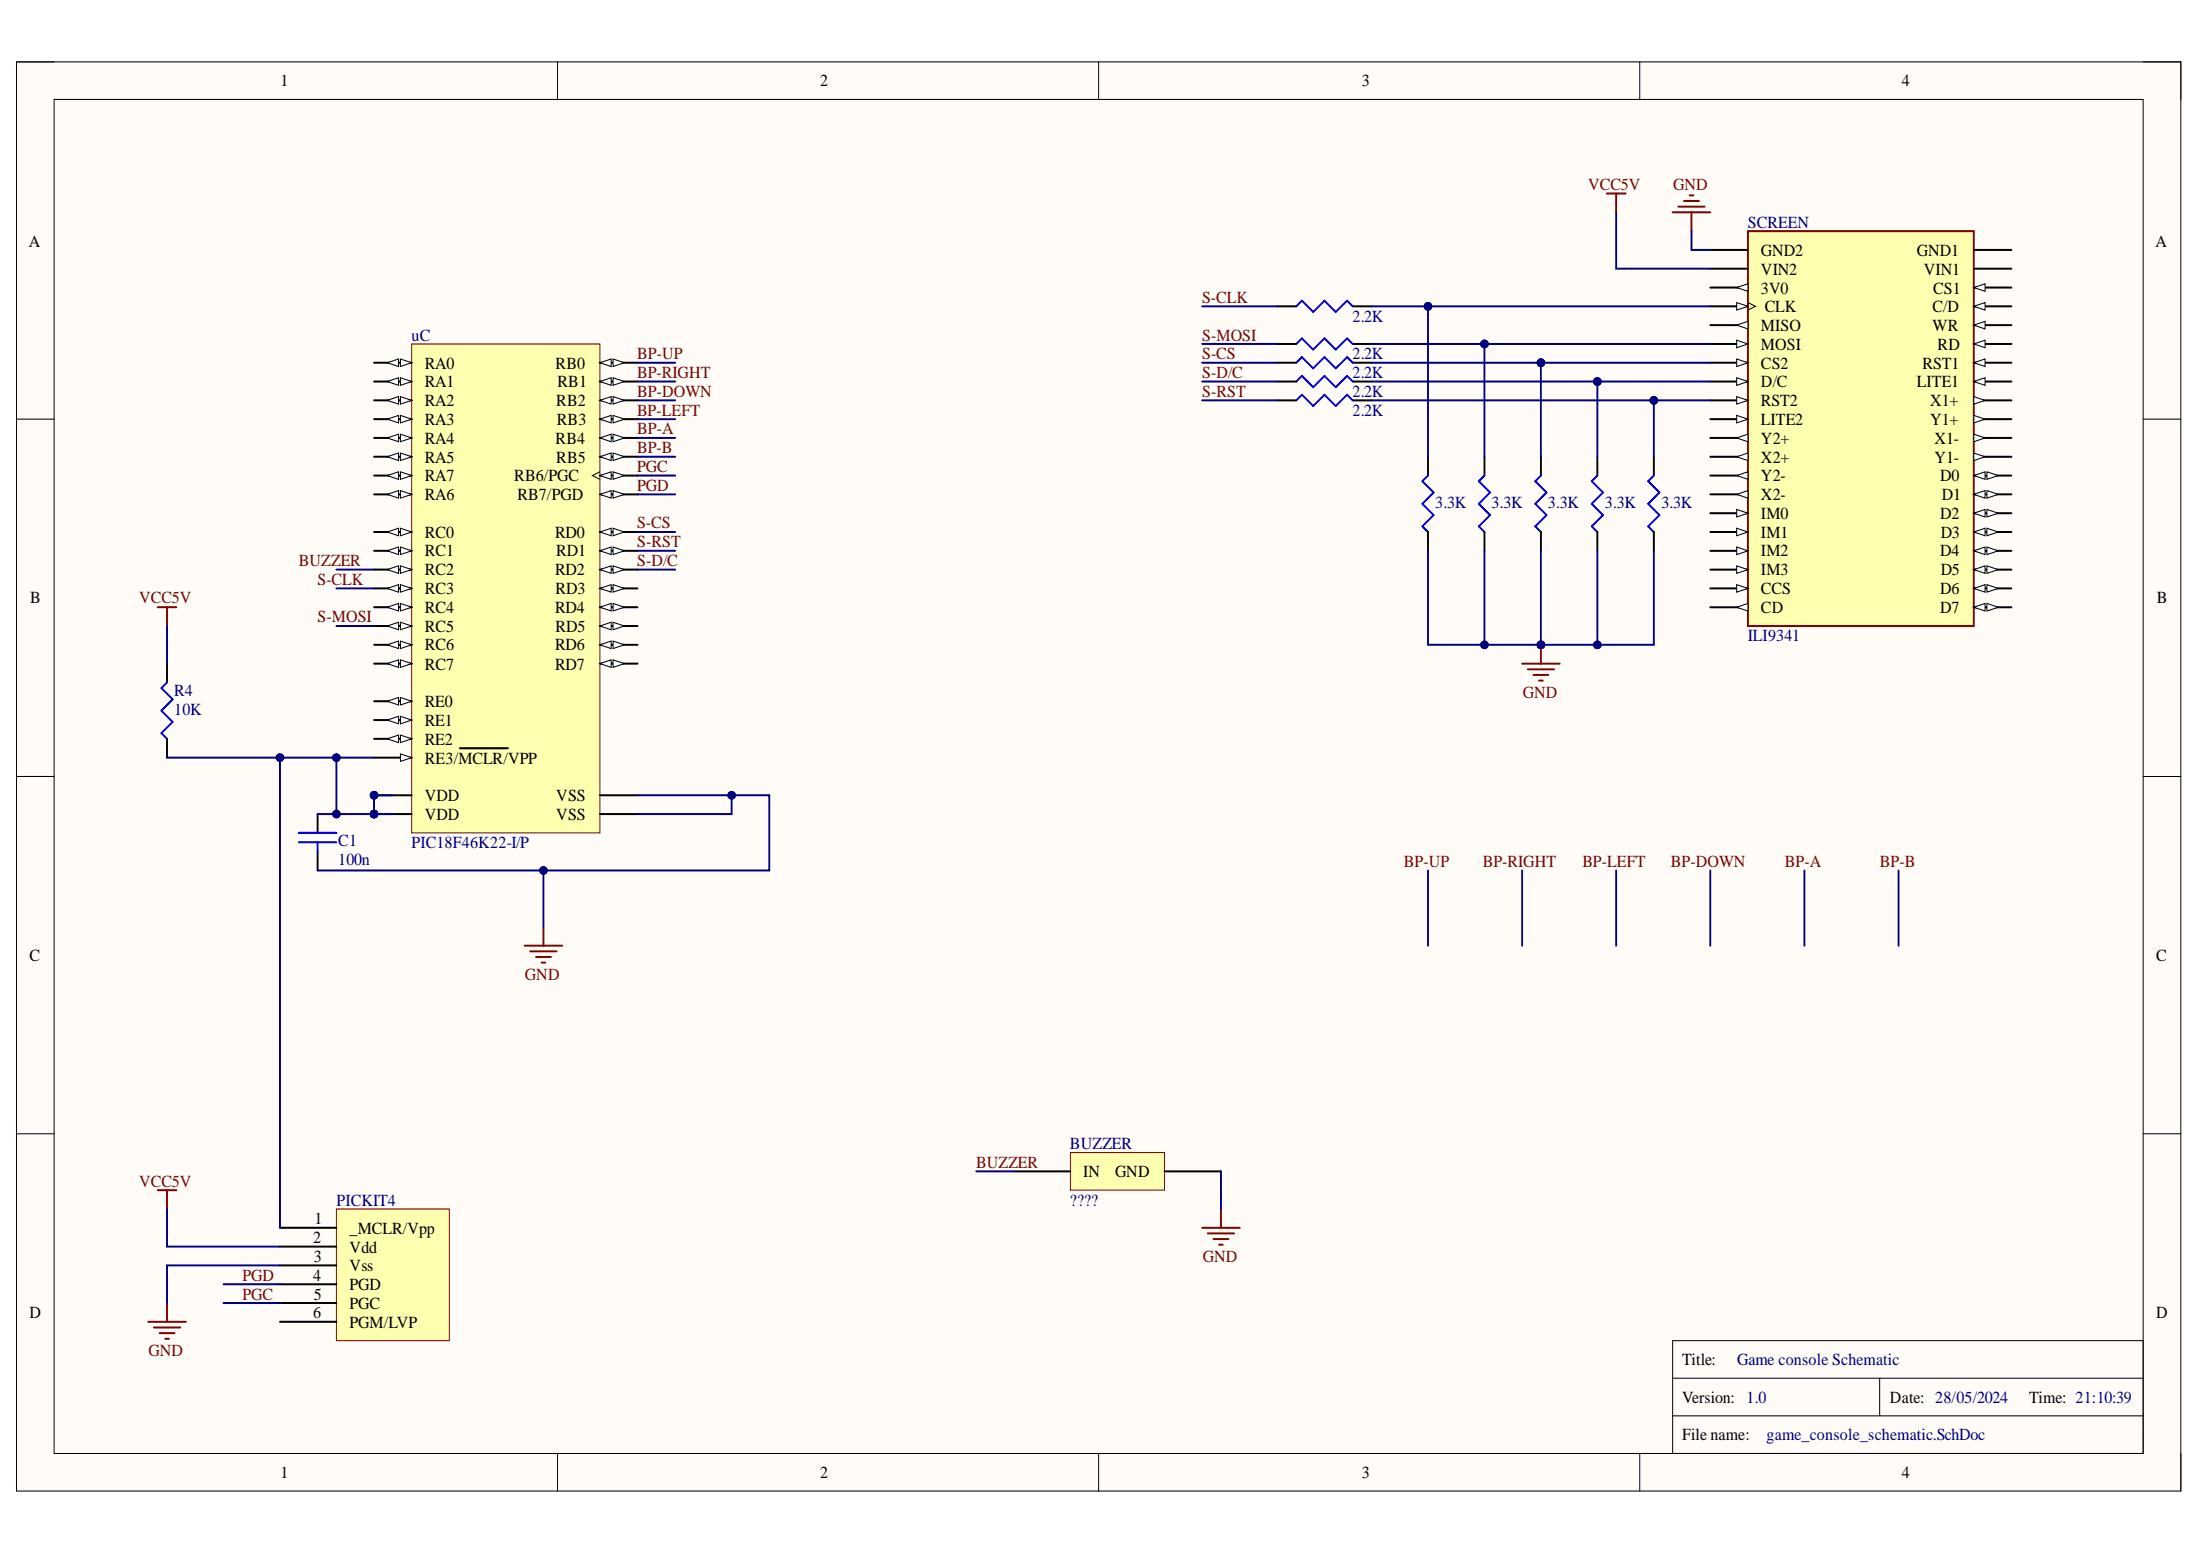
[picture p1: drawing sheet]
<svg xmlns="http://www.w3.org/2000/svg" width="297mm" height="210mm" viewBox="0 0 297 210" stroke-linecap="round" stroke-linejoin="round" font-family="sans-serif">
<path d="M2.2 8.4h292.2v192.9h-292.2z" fill-rule="evenodd" fill="#fffcf8"/>
<path d="M2.2 8.4h292.2v192.9h-292.2z" fill="none" stroke="#000" stroke-width=".14"/>
<path d="M7.3 13.4h282.1v182.8h-282.1z" fill-rule="evenodd" fill="#fffcf8"/>
<g fill="none" stroke="#000" stroke-width=".14">
<path d="M2.2 8.3h5.1M7.3 13.4h282.1v182.8h-282.1zM75.3 8.3v5.1M148.3 8.3v5.1M221.4 8.4v5M289.4 8.4h5v5M2.2 56.6h5.1M289.4 56.6h5M2.2 104.8h5.1M289.4 104.8h5M2.2 153h5.1M289.4 153h5"/>
<path d="M75.3 196.2v5.1M148.3 196.2v5.1M221.4 196.2v5.1M225.8 181h63.6v15.2h-63.6zM225.8 186h63.6M225.8 191.1h63.6M253.8 186v5.1M294.4 196.2v5.1"/>
</g>
<path d="M55.6 46.4h25.4v66h-25.4z" fill-rule="evenodd" fill="#ffffb0"/>
<path d="M55.6 46.4h25.4v66h-25.4z" fill="none" stroke="#800000" stroke-width=".14"/>
<path d="M50.5 102.3h5.1" fill="none" stroke="#000" stroke-width=".26"/>
<path d="M54.1 101.8l1.5 .5-1.5 .5z" fill="#f8fcff"/>
<path d="M54.1 101.8l1.5 .5-1.5 .5z" fill="none" stroke="#000" stroke-width=".14"/>
<path d="M50.5 49h5.1M62.1 101h6.5" fill="none" stroke="#000" stroke-width=".26"/>
<path d="M54.1 48.5l1.5 .5-1.5 .5z" fill="#f8fcff"/>
<path d="M54.1 48.5l1.5 .5-1.5 .5z" fill="none" stroke="#000" stroke-width=".14"/>
<path d="M52.3 49l1.5-.5v1z" fill="#f8fcff"/>
<path d="M52.3 49l1.5-.5v1z" fill="none" stroke="#000" stroke-width=".14"/>
<path d="M50.5 51.5h5.1" fill="none" stroke="#000" stroke-width=".26"/>
<path d="M54.1 51l1.5 .5-1.5 .5z" fill="#f8fcff"/>
<path d="M54.1 51l1.5 .5-1.5 .5z" fill="none" stroke="#000" stroke-width=".14"/>
<path d="M52.3 51.5l1.5-.5v1z" fill="#f8fcff"/>
<path d="M52.3 51.5l1.5-.5v1z" fill="none" stroke="#000" stroke-width=".14"/>
<path d="M50.5 54h5.1" fill="none" stroke="#000" stroke-width=".26"/>
<path d="M54.1 53.5l1.5 .5-1.5 .5z" fill="#f8fcff"/>
<path d="M54.1 53.5l1.5 .5-1.5 .5z" fill="none" stroke="#000" stroke-width=".14"/>
<path d="M52.3 54l1.5-.5v1z" fill="#f8fcff"/>
<path d="M52.3 54l1.5-.5v1z" fill="none" stroke="#000" stroke-width=".14"/>
<path d="M50.5 56.6h5.1M50.5 59.1h5.1M50.5 61.7h5.1" fill="none" stroke="#000" stroke-width=".26"/>
<path d="M54.1 61.1l1.5 .6-1.5 .5z" fill="#f8fcff"/>
<path d="M54.1 61.1l1.5 .6-1.5 .5z" fill="none" stroke="#000" stroke-width=".14"/>
<path d="M52.3 61.7l1.5-.6v1.1z" fill="#f8fcff"/>
<path d="M52.3 61.7l1.5-.6v1.1z" fill="none" stroke="#000" stroke-width=".14"/>
<path d="M50.5 94.7h5.1M50.5 97.2h5.1M50.5 99.7h5.1" fill="none" stroke="#000" stroke-width=".26"/>
<path d="M54.1 99.2l1.5 .5-1.5 .5z" fill="#f8fcff"/>
<path d="M54.1 99.2l1.5 .5-1.5 .5z" fill="none" stroke="#000" stroke-width=".14"/>
<path d="M52.3 99.7l1.5-.5v1z" fill="#f8fcff"/>
<path d="M52.3 99.7l1.5-.5v1z" fill="none" stroke="#000" stroke-width=".14"/>
<path d="M50.5 64.2h5.1M50.5 107.3h5.1M81 107.3h5.1" fill="none" stroke="#000" stroke-width=".26"/>
<path d="M54.1 63.7l1.5 .5-1.5 .5z" fill="#f8fcff"/>
<path d="M54.1 63.7l1.5 .5-1.5 .5z" fill="none" stroke="#000" stroke-width=".14"/>
<path d="M52.3 64.2l1.5-.5v1z" fill="#f8fcff"/>
<path d="M52.3 64.2l1.5-.5v1z" fill="none" stroke="#000" stroke-width=".14"/>
<path d="M50.5 66.7h5.1" fill="none" stroke="#000" stroke-width=".26"/>
<path d="M54.1 66.2l1.5 .5-1.5 .5z" fill="#f8fcff"/>
<path d="M54.1 66.2l1.5 .5-1.5 .5z" fill="none" stroke="#000" stroke-width=".14"/>
<path d="M52.3 66.7l1.5-.5v1z" fill="#f8fcff"/>
<path d="M52.3 66.7l1.5-.5v1z" fill="none" stroke="#000" stroke-width=".14"/>
<path d="M50.5 71.8h5.1" fill="none" stroke="#000" stroke-width=".26"/>
<path d="M54.1 71.3l1.5 .5-1.5 .5z" fill="#f8fcff"/>
<path d="M54.1 71.3l1.5 .5-1.5 .5z" fill="none" stroke="#000" stroke-width=".14"/>
<path d="M52.3 71.8l1.5-.5v1z" fill="#f8fcff"/>
<path d="M52.3 71.8l1.5-.5v1z" fill="none" stroke="#000" stroke-width=".14"/>
<path d="M50.5 74.4h5.1" fill="none" stroke="#000" stroke-width=".26"/>
<path d="M54.1 73.8l1.5 .6-1.5 .5z" fill="#f8fcff"/>
<path d="M54.1 73.8l1.5 .6-1.5 .5z" fill="none" stroke="#000" stroke-width=".14"/>
<path d="M52.3 74.4l1.5-.6v1.1z" fill="#f8fcff"/>
<path d="M52.3 74.4l1.5-.6v1.1z" fill="none" stroke="#000" stroke-width=".14"/>
<path d="M50.5 76.9h5.1" fill="none" stroke="#000" stroke-width=".26"/>
<path d="M54.1 76.4l1.5 .5-1.5 .5z" fill="#f8fcff"/>
<path d="M54.1 76.4l1.5 .5-1.5 .5z" fill="none" stroke="#000" stroke-width=".14"/>
<path d="M52.3 76.9l1.5-.5v1z" fill="#f8fcff"/>
<path d="M52.3 76.9l1.5-.5v1z" fill="none" stroke="#000" stroke-width=".14"/>
<path d="M50.5 79.4h5.1" fill="none" stroke="#000" stroke-width=".26"/>
<path d="M54.1 78.9l1.5 .5-1.5 .5z" fill="#f8fcff"/>
<path d="M54.1 78.9l1.5 .5-1.5 .5z" fill="none" stroke="#000" stroke-width=".14"/>
<path d="M52.3 79.4l1.5-.5v1z" fill="#f8fcff"/>
<path d="M52.3 79.4l1.5-.5v1z" fill="none" stroke="#000" stroke-width=".14"/>
<path d="M81 71.8h5.1" fill="none" stroke="#000" stroke-width=".26"/>
<path d="M81 71.8l1.5-.5v1z" fill="#f8fcff"/>
<path d="M81 71.8l1.5-.5v1z" fill="none" stroke="#000" stroke-width=".14"/>
<path d="M82.8 71.3l1.5 .5-1.5 .5z" fill="#f8fcff"/>
<path d="M82.8 71.3l1.5 .5-1.5 .5z" fill="none" stroke="#000" stroke-width=".14"/>
<path d="M81 74.4h5.1" fill="none" stroke="#000" stroke-width=".26"/>
<path d="M81 74.4l1.5-.6v1.1z" fill="#f8fcff"/>
<path d="M81 74.4l1.5-.6v1.1z" fill="none" stroke="#000" stroke-width=".14"/>
<path d="M82.8 73.8l1.5 .6-1.5 .5z" fill="#f8fcff"/>
<path d="M82.8 73.8l1.5 .6-1.5 .5z" fill="none" stroke="#000" stroke-width=".14"/>
<path d="M81 76.9h5.1" fill="none" stroke="#000" stroke-width=".26"/>
<path d="M81 76.9l1.5-.5v1z" fill="#f8fcff"/>
<path d="M81 76.9l1.5-.5v1z" fill="none" stroke="#000" stroke-width=".14"/>
<path d="M82.8 76.4l1.5 .5-1.5 .5z" fill="#f8fcff"/>
<path d="M82.8 76.4l1.5 .5-1.5 .5z" fill="none" stroke="#000" stroke-width=".14"/>
<path d="M81 79.4h5.1" fill="none" stroke="#000" stroke-width=".26"/>
<path d="M81 79.4l1.5-.5v1z" fill="#f8fcff"/>
<path d="M81 79.4l1.5-.5v1z" fill="none" stroke="#000" stroke-width=".14"/>
<path d="M82.8 78.9l1.5 .5-1.5 .5z" fill="#f8fcff"/>
<path d="M82.8 78.9l1.5 .5-1.5 .5z" fill="none" stroke="#000" stroke-width=".14"/>
<path d="M50.5 82h5.1" fill="none" stroke="#000" stroke-width=".26"/>
<path d="M54.1 81.5l1.5 .5-1.5 .5z" fill="#f8fcff"/>
<path d="M54.1 81.5l1.5 .5-1.5 .5z" fill="none" stroke="#000" stroke-width=".14"/>
<path d="M52.3 82l1.5-.5v1z" fill="#f8fcff"/>
<path d="M52.3 82l1.5-.5v1z" fill="none" stroke="#000" stroke-width=".14"/>
<path d="M50.5 84.5h5.1" fill="none" stroke="#000" stroke-width=".26"/>
<path d="M54.1 84l1.5 .5-1.5 .5z" fill="#f8fcff"/>
<path d="M54.1 84l1.5 .5-1.5 .5z" fill="none" stroke="#000" stroke-width=".14"/>
<path d="M52.3 84.5l1.5-.5v1z" fill="#f8fcff"/>
<path d="M52.3 84.5l1.5-.5v1z" fill="none" stroke="#000" stroke-width=".14"/>
<path d="M50.5 87h5.1" fill="none" stroke="#000" stroke-width=".26"/>
<path d="M54.1 86.5l1.5 .5-1.5 .5z" fill="#f8fcff"/>
<path d="M54.1 86.5l1.5 .5-1.5 .5z" fill="none" stroke="#000" stroke-width=".14"/>
<path d="M52.3 87l1.5-.5v1z" fill="#f8fcff"/>
<path d="M52.3 87l1.5-.5v1z" fill="none" stroke="#000" stroke-width=".14"/>
<path d="M50.5 89.6h5.1" fill="none" stroke="#000" stroke-width=".26"/>
<path d="M54.1 89.1l1.5 .5-1.5 .5z" fill="#f8fcff"/>
<path d="M54.1 89.1l1.5 .5-1.5 .5z" fill="none" stroke="#000" stroke-width=".14"/>
<path d="M52.3 89.6l1.5-.5v1z" fill="#f8fcff"/>
<path d="M52.3 89.6l1.5-.5v1z" fill="none" stroke="#000" stroke-width=".14"/>
<path d="M81 82h5.1" fill="none" stroke="#000" stroke-width=".26"/>
<path d="M81 82l1.5-.5v1z" fill="#f8fcff"/>
<path d="M81 82l1.5-.5v1z" fill="none" stroke="#000" stroke-width=".14"/>
<path d="M82.8 81.5l1.5 .5-1.5 .5z" fill="#f8fcff"/>
<path d="M82.8 81.5l1.5 .5-1.5 .5z" fill="none" stroke="#000" stroke-width=".14"/>
<path d="M81 84.5h5.1" fill="none" stroke="#000" stroke-width=".26"/>
<path d="M81 84.5l1.5-.5v1z" fill="#f8fcff"/>
<path d="M81 84.5l1.5-.5v1z" fill="none" stroke="#000" stroke-width=".14"/>
<path d="M82.8 84l1.5 .5-1.5 .5z" fill="#f8fcff"/>
<path d="M82.8 84l1.5 .5-1.5 .5z" fill="none" stroke="#000" stroke-width=".14"/>
<path d="M81 87h5.1" fill="none" stroke="#000" stroke-width=".26"/>
<path d="M81 87l1.5-.5v1z" fill="#f8fcff"/>
<path d="M81 87l1.5-.5v1z" fill="none" stroke="#000" stroke-width=".14"/>
<path d="M82.8 86.5l1.5 .5-1.5 .5z" fill="#f8fcff"/>
<path d="M82.8 86.5l1.5 .5-1.5 .5z" fill="none" stroke="#000" stroke-width=".14"/>
<path d="M81 89.6h5.1" fill="none" stroke="#000" stroke-width=".26"/>
<path d="M81 89.6l1.5-.5v1z" fill="#f8fcff"/>
<path d="M81 89.6l1.5-.5v1z" fill="none" stroke="#000" stroke-width=".14"/>
<path d="M82.8 89.1l1.5 .5-1.5 .5z" fill="#f8fcff"/>
<path d="M82.8 89.1l1.5 .5-1.5 .5z" fill="none" stroke="#000" stroke-width=".14"/>
<path d="M81 49h5.1M50.5 109.9h5.1M81 109.9h5.1" fill="none" stroke="#000" stroke-width=".26"/>
<path d="M81 49l1.5-.5v1z" fill="#f8fcff"/>
<path d="M81 49l1.5-.5v1z" fill="none" stroke="#000" stroke-width=".14"/>
<path d="M82.8 48.5l1.5 .5-1.5 .5z" fill="#f8fcff"/>
<path d="M82.8 48.5l1.5 .5-1.5 .5z" fill="none" stroke="#000" stroke-width=".14"/>
<path d="M81 51.5h5.1" fill="none" stroke="#000" stroke-width=".26"/>
<path d="M81 51.5l1.5-.5v1z" fill="#f8fcff"/>
<path d="M81 51.5l1.5-.5v1z" fill="none" stroke="#000" stroke-width=".14"/>
<path d="M82.8 51l1.5 .5-1.5 .5z" fill="#f8fcff"/>
<path d="M82.8 51l1.5 .5-1.5 .5z" fill="none" stroke="#000" stroke-width=".14"/>
<path d="M81 54h5.1" fill="none" stroke="#000" stroke-width=".26"/>
<path d="M81 54l1.5-.5v1z" fill="#f8fcff"/>
<path d="M81 54l1.5-.5v1z" fill="none" stroke="#000" stroke-width=".14"/>
<path d="M82.8 53.5l1.5 .5-1.5 .5z" fill="#f8fcff"/>
<path d="M82.8 53.5l1.5 .5-1.5 .5z" fill="none" stroke="#000" stroke-width=".14"/>
<path d="M81 56.6h5.1" fill="none" stroke="#000" stroke-width=".26"/>
<path d="M81 56.6l1.5-.5v1z" fill="#f8fcff"/>
<path d="M81 56.6l1.5-.5v1z" fill="none" stroke="#000" stroke-width=".14"/>
<path d="M82.8 56.1l1.5 .5-1.5 .5z" fill="#f8fcff"/>
<path d="M82.8 56.1l1.5 .5-1.5 .5z" fill="none" stroke="#000" stroke-width=".14"/>
<path d="M81 59.1h5.1" fill="none" stroke="#000" stroke-width=".26"/>
<path d="M81 59.1l1.5-.5v1z" fill="#f8fcff"/>
<path d="M81 59.1l1.5-.5v1z" fill="none" stroke="#000" stroke-width=".14"/>
<path d="M82.8 58.6l1.5 .5-1.5 .5z" fill="#f8fcff"/>
<path d="M82.8 58.6l1.5 .5-1.5 .5z" fill="none" stroke="#000" stroke-width=".14"/>
<path d="M81 61.7h5.1" fill="none" stroke="#000" stroke-width=".26"/>
<path d="M81 61.7l1.5-.6v1.1z" fill="#f8fcff"/>
<path d="M81 61.7l1.5-.6v1.1z" fill="none" stroke="#000" stroke-width=".14"/>
<path d="M82.8 61.1l1.5 .6-1.5 .5z" fill="#f8fcff"/>
<path d="M82.8 61.1l1.5 .6-1.5 .5z" fill="none" stroke="#000" stroke-width=".14"/>
<path d="M81 64.2h5.1" fill="none" stroke="#000" stroke-width=".26"/>
<path d="M81 64.2l1.5-.5v1z" fill="#f8fcff"/>
<path d="M81 64.2l1.5-.5v1z" fill="none" stroke="#000" stroke-width=".14"/>
<path d="M82.8 63.7l1.5 .5-1.5 .5z" fill="#f8fcff"/>
<path d="M81 63.7l-1 .5 1 .5M82.8 63.7l1.5 .5-1.5 .5z" fill="none" stroke="#000" stroke-width=".14"/>
<path d="M81 66.7h5.1" fill="none" stroke="#000" stroke-width=".26"/>
<path d="M81 66.7l1.5-.5v1z" fill="#f8fcff"/>
<path d="M81 66.7l1.5-.5v1z" fill="none" stroke="#000" stroke-width=".14"/>
<path d="M82.8 66.2l1.5 .5-1.5 .5z" fill="#f8fcff"/>
<path d="M82.8 66.2l1.5 .5-1.5 .5z" fill="none" stroke="#000" stroke-width=".14"/>
<path d="M192.8 61.7v2.5M192.8 71.8v2.6M200.4 61.7v2.5M200.4 71.8v2.6M208 61.7v2.5M208 71.8v2.6M215.7 61.7v2.5M215.7 71.8v2.6" fill="none" stroke="#000" stroke-width=".26"/>
<path d="M192.8 64.2l-.8 .8 1.6 1.5-1.6 1.5 1.6 1.5-1.6 1.6 .8 .7M200.4 64.2l-.7 .8 1.5 1.5-1.5 1.5 1.5 1.5-1.5 1.6 .7 .7M208 64.2l-.7 .8 1.5 1.5-1.5 1.5 1.5 1.5-1.5 1.6 .7 .7M215.7 64.2l-.8 .8 1.5 1.5-1.5 1.5 1.5 1.5-1.5 1.6 .8 .7" fill="none" stroke="#00f" stroke-width=".26"/>
<path d="M21.3 82h2.5M22.6 82v2.5" fill="none" stroke="#800000" stroke-width=".26"/>
<path d="M45.4 163.2h15.3v17.8h-15.3z" fill-rule="evenodd" fill="#ffffb0"/>
<path d="M45.4 163.2h15.3v17.8h-15.3z" fill="none" stroke="#800000" stroke-width=".14"/>
<path d="M22.6 89.6v2.5M22.6 99.7v2.6M42.9 109.9v2.5M42.9 115v2.5M37.8 165.7h7.6M37.8 168.3h7.6M37.8 170.8h7.6M37.8 173.4h7.6M37.8 175.9h7.6M37.8 178.4h7.6" fill="none" stroke="#000" stroke-width=".26"/>
<path d="M22.6 92.1l-.8 .8 1.5 1.5-1.5 1.5 1.5 1.6-1.5 1.5 .8 .7M40.3 112.4h5.1M40.3 113.7h5.1M42.9 113.7v1.3" fill="none" stroke="#00f" stroke-width=".26"/>
<g fill="none" stroke="#800000" stroke-width=".26">
<path d="M205.5 89.6h5.1M206.3 90.3h3.5M207 91.1h2.1M207.8 91.9h.5M208 87v2.6M70.8 127.7h5.1M71.6 128.4h3.6M72.4 129.2h2M73.1 129.9h.5M73.4 125.1v2.6M20 178.4h5.1M20.8 179.2h3.5"/>
<path d="M21.3 160.7h2.5M21.5 180h2.1M22.6 160.7v2.5M22.6 175.9v2.5M22.3 180.7h.5"/>
</g>
<circle cx="208.1" cy="87" r=".51" fill="#000080"/>
<circle cx="208.1" cy="87" r=".51" fill="none" stroke="#000080" stroke-width=".14"/>
<path d="M223.3 61.7v2.5M223.3 71.8v2.6" fill="none" stroke="#000" stroke-width=".26"/>
<path d="M223.3 64.2l-.8 .8 1.6 1.5-1.6 1.5 1.6 1.5-1.6 1.6 .8 .7" fill="none" stroke="#00f" stroke-width=".26"/>
<path d="M236 31.2h30.5v53.3h-30.5z" fill-rule="evenodd" fill="#ffffb0"/>
<path d="M236 31.2h30.5v53.3h-30.5z" fill="none" stroke="#800000" stroke-width=".26"/>
<path d="M266.5 33.7h5.1M266.5 36.3h5.1M266.5 38.8h5.1" fill="none" stroke="#000" stroke-width=".26"/>
<path d="M266.5 38.8l1.5-.5v1z" fill="#f8fcff"/>
<path d="M266.5 38.8l1.5-.5v1z" fill="none" stroke="#000" stroke-width=".14"/>
<path d="M266.5 41.4h5.1" fill="none" stroke="#000" stroke-width=".26"/>
<path d="M266.5 41.4l1.5-.6v1.1z" fill="#f8fcff"/>
<path d="M266.5 41.4l1.5-.6v1.1z" fill="none" stroke="#000" stroke-width=".14"/>
<path d="M266.5 43.9h5.1" fill="none" stroke="#000" stroke-width=".26"/>
<path d="M266.5 43.9l1.5-.5v1z" fill="#f8fcff"/>
<path d="M266.5 43.9l1.5-.5v1z" fill="none" stroke="#000" stroke-width=".14"/>
<path d="M266.5 46.4h5.1" fill="none" stroke="#000" stroke-width=".26"/>
<path d="M266.5 46.4l1.5-.5v1z" fill="#f8fcff"/>
<path d="M266.5 46.4l1.5-.5v1z" fill="none" stroke="#000" stroke-width=".14"/>
<path d="M266.5 49h5.1" fill="none" stroke="#000" stroke-width=".26"/>
<path d="M266.5 49l1.5-.5v1z" fill="#f8fcff"/>
<path d="M266.5 49l1.5-.5v1z" fill="none" stroke="#000" stroke-width=".14"/>
<path d="M266.5 51.5h5.1" fill="none" stroke="#000" stroke-width=".26"/>
<path d="M266.5 51.5l1.5-.5v1z" fill="#f8fcff"/>
<path d="M266.5 51.5l1.5-.5v1z" fill="none" stroke="#000" stroke-width=".14"/>
<path d="M266.5 54h5.1" fill="none" stroke="#000" stroke-width=".26"/>
<path d="M266.5 53.5l1.5 .5-1.5 .6z" fill="#f8fcff"/>
<path d="M266.5 53.5l1.5 .5-1.5 .6z" fill="none" stroke="#000" stroke-width=".14"/>
<path d="M266.5 56.6h5.1" fill="none" stroke="#000" stroke-width=".26"/>
<path d="M266.5 56.1l1.5 .5-1.5 .5z" fill="#f8fcff"/>
<path d="M266.5 56.1l1.5 .5-1.5 .5z" fill="none" stroke="#000" stroke-width=".14"/>
<path d="M266.5 59.1h5.1" fill="none" stroke="#000" stroke-width=".26"/>
<path d="M266.5 58.6l1.5 .5-1.5 .5z" fill="#f8fcff"/>
<path d="M266.5 58.6l1.5 .5-1.5 .5z" fill="none" stroke="#000" stroke-width=".14"/>
<path d="M266.5 61.7h5.1" fill="none" stroke="#000" stroke-width=".26"/>
<path d="M266.5 61.2l1.5 .5-1.5 .5z" fill="#f8fcff"/>
<path d="M266.5 61.2l1.5 .5-1.5 .5z" fill="none" stroke="#000" stroke-width=".14"/>
<path d="M266.5 64.2h5.1" fill="none" stroke="#000" stroke-width=".26"/>
<path d="M266.5 64.2l1.5-.5v1z" fill="#f8fcff"/>
<path d="M266.5 64.2l1.5-.5v1z" fill="none" stroke="#000" stroke-width=".14"/>
<path d="M268.3 63.7l1.5 .5-1.5 .5z" fill="#f8fcff"/>
<path d="M268.3 63.7l1.5 .5-1.5 .5z" fill="none" stroke="#000" stroke-width=".14"/>
<path d="M266.5 66.7h5.1" fill="none" stroke="#000" stroke-width=".26"/>
<path d="M266.5 66.7l1.5-.5v1z" fill="#f8fcff"/>
<path d="M266.5 66.7l1.5-.5v1z" fill="none" stroke="#000" stroke-width=".14"/>
<path d="M268.3 66.2l1.5 .5-1.5 .5z" fill="#f8fcff"/>
<path d="M268.3 66.2l1.5 .5-1.5 .5z" fill="none" stroke="#000" stroke-width=".14"/>
<path d="M266.5 69.3h5.1" fill="none" stroke="#000" stroke-width=".26"/>
<path d="M266.5 69.3l1.5-.5v1z" fill="#f8fcff"/>
<path d="M266.5 69.3l1.5-.5v1z" fill="none" stroke="#000" stroke-width=".14"/>
<path d="M268.3 68.8l1.5 .5-1.5 .5z" fill="#f8fcff"/>
<path d="M268.3 68.8l1.5 .5-1.5 .5z" fill="none" stroke="#000" stroke-width=".14"/>
<path d="M266.5 71.8h5.1" fill="none" stroke="#000" stroke-width=".26"/>
<path d="M266.5 71.8l1.5-.5v1z" fill="#f8fcff"/>
<path d="M266.5 71.8l1.5-.5v1z" fill="none" stroke="#000" stroke-width=".14"/>
<path d="M268.3 71.3l1.5 .5-1.5 .5z" fill="#f8fcff"/>
<path d="M268.3 71.3l1.5 .5-1.5 .5z" fill="none" stroke="#000" stroke-width=".14"/>
<path d="M266.5 74.4h5.1" fill="none" stroke="#000" stroke-width=".26"/>
<path d="M266.5 74.4l1.5-.6v1.1z" fill="#f8fcff"/>
<path d="M266.5 74.4l1.5-.6v1.1z" fill="none" stroke="#000" stroke-width=".14"/>
<path d="M268.3 73.8l1.5 .6-1.5 .5z" fill="#f8fcff"/>
<path d="M268.3 73.8l1.5 .6-1.5 .5z" fill="none" stroke="#000" stroke-width=".14"/>
<path d="M266.5 76.9h5.1" fill="none" stroke="#000" stroke-width=".26"/>
<path d="M266.5 76.9l1.5-.5v1z" fill="#f8fcff"/>
<path d="M266.5 76.9l1.5-.5v1z" fill="none" stroke="#000" stroke-width=".14"/>
<path d="M268.3 76.4l1.5 .5-1.5 .5z" fill="#f8fcff"/>
<path d="M268.3 76.4l1.5 .5-1.5 .5z" fill="none" stroke="#000" stroke-width=".14"/>
<path d="M266.5 79.4h5.1" fill="none" stroke="#000" stroke-width=".26"/>
<path d="M266.5 79.4l1.5-.5v1z" fill="#f8fcff"/>
<path d="M266.5 79.4l1.5-.5v1z" fill="none" stroke="#000" stroke-width=".14"/>
<path d="M268.3 78.9l1.5 .5-1.5 .5z" fill="#f8fcff"/>
<path d="M268.3 78.9l1.5 .5-1.5 .5z" fill="none" stroke="#000" stroke-width=".14"/>
<path d="M266.5 82h5.1" fill="none" stroke="#000" stroke-width=".26"/>
<path d="M266.5 82l1.5-.5v1z" fill="#f8fcff"/>
<path d="M266.5 82l1.5-.5v1z" fill="none" stroke="#000" stroke-width=".14"/>
<path d="M268.3 81.5l1.5 .5-1.5 .5z" fill="#f8fcff"/>
<path d="M268.3 81.5l1.5 .5-1.5 .5z" fill="none" stroke="#000" stroke-width=".14"/>
<path d="M230.9 33.7h5.1M230.9 36.3h5.1M230.9 38.8h5.1" fill="none" stroke="#000" stroke-width=".26"/>
<path d="M234.5 38.8l1.5-.5v1z" fill="#f8fcff"/>
<path d="M234.5 38.8l1.5-.5v1z" fill="none" stroke="#000" stroke-width=".14"/>
<path d="M230.9 41.4h5.1" fill="none" stroke="#000" stroke-width=".26"/>
<path d="M234.5 40.8l1.5 .6-1.5 .5z" fill="#f8fcff"/>
<path d="M234.5 40.8l1.5 .6-1.5 .5zM236 40.8l1 .6-1 .5" fill="none" stroke="#000" stroke-width=".14"/>
<path d="M230.9 43.9h5.1" fill="none" stroke="#000" stroke-width=".26"/>
<path d="M234.5 43.9l1.5-.5v1z" fill="#f8fcff"/>
<path d="M234.5 43.9l1.5-.5v1z" fill="none" stroke="#000" stroke-width=".14"/>
<path d="M230.9 46.4h5.1" fill="none" stroke="#000" stroke-width=".26"/>
<path d="M234.5 45.9l1.5 .5-1.5 .5z" fill="#f8fcff"/>
<path d="M234.5 45.9l1.5 .5-1.5 .5z" fill="none" stroke="#000" stroke-width=".14"/>
<path d="M230.9 49h5.1" fill="none" stroke="#000" stroke-width=".26"/>
<path d="M234.5 48.5l1.5 .5-1.5 .5z" fill="#f8fcff"/>
<path d="M234.5 48.5l1.5 .5-1.5 .5z" fill="none" stroke="#000" stroke-width=".14"/>
<path d="M230.9 51.5h5.1" fill="none" stroke="#000" stroke-width=".26"/>
<path d="M234.5 51l1.5 .5-1.5 .5z" fill="#f8fcff"/>
<path d="M234.5 51l1.5 .5-1.5 .5z" fill="none" stroke="#000" stroke-width=".14"/>
<path d="M230.9 54h5.1" fill="none" stroke="#000" stroke-width=".26"/>
<path d="M234.5 53.5l1.5 .5-1.5 .6z" fill="#f8fcff"/>
<path d="M234.5 53.5l1.5 .5-1.5 .6z" fill="none" stroke="#000" stroke-width=".14"/>
<path d="M230.9 56.6h5.1" fill="none" stroke="#000" stroke-width=".26"/>
<path d="M234.5 56.1l1.5 .5-1.5 .5z" fill="#f8fcff"/>
<path d="M234.5 56.1l1.5 .5-1.5 .5z" fill="none" stroke="#000" stroke-width=".14"/>
<path d="M230.9 59.1h5.1" fill="none" stroke="#000" stroke-width=".26"/>
<path d="M234.5 59.1l1.5-.5v1z" fill="#f8fcff"/>
<path d="M234.5 59.1l1.5-.5v1z" fill="none" stroke="#000" stroke-width=".14"/>
<path d="M230.9 61.7h5.1" fill="none" stroke="#000" stroke-width=".26"/>
<path d="M234.5 61.7l1.5-.5v1z" fill="#f8fcff"/>
<path d="M234.5 61.7l1.5-.5v1z" fill="none" stroke="#000" stroke-width=".14"/>
<path d="M230.9 64.2h5.1" fill="none" stroke="#000" stroke-width=".26"/>
<path d="M234.5 64.2l1.5-.5v1z" fill="#f8fcff"/>
<path d="M234.5 64.2l1.5-.5v1z" fill="none" stroke="#000" stroke-width=".14"/>
<path d="M230.9 66.7h5.1" fill="none" stroke="#000" stroke-width=".26"/>
<path d="M234.5 66.7l1.5-.5v1z" fill="#f8fcff"/>
<path d="M234.5 66.7l1.5-.5v1z" fill="none" stroke="#000" stroke-width=".14"/>
<path d="M230.9 69.3h5.1" fill="none" stroke="#000" stroke-width=".26"/>
<path d="M234.5 68.8l1.5 .5-1.5 .5z" fill="#f8fcff"/>
<path d="M234.5 68.8l1.5 .5-1.5 .5z" fill="none" stroke="#000" stroke-width=".14"/>
<path d="M230.9 71.8h5.1" fill="none" stroke="#000" stroke-width=".26"/>
<path d="M234.5 71.3l1.5 .5-1.5 .5z" fill="#f8fcff"/>
<path d="M234.5 71.3l1.5 .5-1.5 .5z" fill="none" stroke="#000" stroke-width=".14"/>
<path d="M230.9 74.4h5.1" fill="none" stroke="#000" stroke-width=".26"/>
<path d="M234.5 73.8l1.5 .6-1.5 .5z" fill="#f8fcff"/>
<path d="M234.5 73.8l1.5 .6-1.5 .5z" fill="none" stroke="#000" stroke-width=".14"/>
<path d="M230.9 76.9h5.1" fill="none" stroke="#000" stroke-width=".26"/>
<path d="M234.5 76.4l1.5 .5-1.5 .5z" fill="#f8fcff"/>
<path d="M234.5 76.4l1.5 .5-1.5 .5z" fill="none" stroke="#000" stroke-width=".14"/>
<path d="M230.9 79.4h5.1" fill="none" stroke="#000" stroke-width=".26"/>
<path d="M234.5 78.9l1.5 .5-1.5 .5z" fill="#f8fcff"/>
<path d="M234.5 78.9l1.5 .5-1.5 .5z" fill="none" stroke="#000" stroke-width=".14"/>
<path d="M230.9 82h5.1" fill="none" stroke="#000" stroke-width=".26"/>
<path d="M234.5 82l1.5-.5v1z" fill="#f8fcff"/>
<path d="M234.5 82l1.5-.5v1z" fill="none" stroke="#000" stroke-width=".14"/>
<path d="M216.9 26.1h2.6M218.2 26.1v2.6M225.8 28.7h5.1M226.6 27.9h3.6M227.4 27.1h2M228.1 26.4h.5M228.4 28.7v2.5" fill="none" stroke="#800000" stroke-width=".26"/>
<path d="M144.5 155.6h12.7v5.1h-12.7z" fill-rule="evenodd" fill="#ffffb0"/>
<path d="M144.5 155.6h12.7v5.1h-12.7z" fill="none" stroke="#800000" stroke-width=".14"/>
<path d="M172.5 54h2.5M172.5 51.5h2.5M172.5 49h2.5M172.5 46.4h2.5M172.5 41.4h2.5M182.6 54h2.6M182.6 51.5h2.6M182.6 49h2.6M182.6 46.4h2.6M182.6 41.4h2.6M136.9 158.1h7.6M157.2 158.1h7.6" fill="none" stroke="#000" stroke-width=".26"/>
<path d="M162.3 165.7h5.1M163.1 166.5h3.5M163.8 167.3h2.1M164.6 168h.5M164.8 163.2v2.5" fill="none" stroke="#800000" stroke-width=".26"/>
<path d="M175 54l.8-.7 1.5 1.5 1.5-1.5 1.5 1.5 1.6-1.5 .7 .7M175 51.5l.8-.8 1.5 1.6 1.5-1.6 1.5 1.6 1.6-1.6 .7 .8M175 49l.8-.8 1.5 1.5 1.5-1.5 1.5 1.5 1.6-1.5 .7 .8M175 46.4l.8-.7 1.5 1.5 1.5-1.5 1.5 1.5 1.6-1.5 .7 .7M175 41.4l.8-.8 1.5 1.5 1.5-1.5 1.5 1.5 1.6-1.5 .7 .8" fill="none" stroke="#00f" stroke-width=".26"/>
<path d="M98.8 107.3v2.6h-12.7" fill="none" stroke="#000080" stroke-width=".26"/>
<circle cx="98.8" cy="107.3" r=".51" fill="#000080"/>
<circle cx="98.8" cy="107.3" r=".51" fill="none" stroke="#000080" stroke-width=".14"/>
<path d="M37.8 102.3v63.4" fill="none" stroke="#000080" stroke-width=".26"/>
<circle cx="37.8" cy="102.3" r=".51" fill="#000080"/>
<circle cx="37.8" cy="102.3" r=".51" fill="none" stroke="#000080" stroke-width=".14"/>
<path d="M86.1 66.7h5.1M86.1 64.2h5.1M208 74.4v12.6M22.6 163.2v5.1h15.2M37.8 170.8h-15.2v5.1" fill="none" stroke="#000080" stroke-width=".26"/>
<circle cx="208.1" cy="87" r=".51" fill="#000080"/>
<circle cx="208.1" cy="87" r=".51" fill="none" stroke="#000080" stroke-width=".14"/>
<path d="M200.4 74.4v12.6h7.6" fill="none" stroke="#000080" stroke-width=".26"/>
<circle cx="200.4" cy="87" r=".51" fill="#000080"/>
<circle cx="200.4" cy="87" r=".51" fill="none" stroke="#000080" stroke-width=".14"/>
<circle cx="208.1" cy="87" r=".51" fill="#000080"/>
<circle cx="208.1" cy="87" r=".51" fill="none" stroke="#000080" stroke-width=".14"/>
<path d="M192.8 74.4v12.6h7.6" fill="none" stroke="#000080" stroke-width=".26"/>
<circle cx="200.4" cy="87" r=".51" fill="#000080"/>
<circle cx="200.4" cy="87" r=".51" fill="none" stroke="#000080" stroke-width=".14"/>
<path d="M215.7 74.4v12.6h-7.7" fill="none" stroke="#000080" stroke-width=".26"/>
<circle cx="215.7" cy="87" r=".51" fill="#000080"/>
<circle cx="215.7" cy="87" r=".51" fill="none" stroke="#000080" stroke-width=".14"/>
<circle cx="208.1" cy="87" r=".51" fill="#000080"/>
<circle cx="208.1" cy="87" r=".51" fill="none" stroke="#000080" stroke-width=".14"/>
<path d="M223.3 74.4v12.6h-7.6" fill="none" stroke="#000080" stroke-width=".26"/>
<circle cx="215.7" cy="87" r=".51" fill="#000080"/>
<circle cx="215.7" cy="87" r=".51" fill="none" stroke="#000080" stroke-width=".14"/>
<path d="M45.4 102.3v7.6" fill="none" stroke="#000080" stroke-width=".26"/>
<circle cx="45.4" cy="102.3" r=".51" fill="#000080"/>
<circle cx="45.4" cy="102.3" r=".51" fill="none" stroke="#000080" stroke-width=".14"/>
<circle cx="45.4" cy="109.9" r=".51" fill="#000080"/>
<circle cx="45.4" cy="109.9" r=".51" fill="none" stroke="#000080" stroke-width=".14"/>
<path d="M22.6 102.3h27.9" fill="none" stroke="#000080" stroke-width=".26"/>
<circle cx="37.8" cy="102.3" r=".51" fill="#000080"/>
<circle cx="37.8" cy="102.3" r=".51" fill="none" stroke="#000080" stroke-width=".14"/>
<circle cx="45.4" cy="102.3" r=".51" fill="#000080"/>
<circle cx="45.4" cy="102.3" r=".51" fill="none" stroke="#000080" stroke-width=".14"/>
<path d="M42.9 109.9h10.1M53 107.3h-2.5v2.6M30.2 173.4h7.6M30.2 175.9h7.6" fill="none" stroke="#000080" stroke-width=".26"/>
<circle cx="45.4" cy="109.9" r=".51" fill="#000080"/>
<circle cx="45.4" cy="109.9" r=".51" fill="none" stroke="#000080" stroke-width=".14"/>
<path d="M73.4 117.5v7.6" fill="none" stroke="#000080" stroke-width=".26"/>
<circle cx="73.4" cy="117.5" r=".51" fill="#000080"/>
<circle cx="73.4" cy="117.5" r=".51" fill="none" stroke="#000080" stroke-width=".14"/>
<path d="M86.1 107.3h17.8v10.2h-61" fill="none" stroke="#000080" stroke-width=".26"/>
<circle cx="73.4" cy="117.5" r=".51" fill="#000080"/>
<circle cx="73.4" cy="117.5" r=".51" fill="none" stroke="#000080" stroke-width=".14"/>
<circle cx="98.8" cy="107.3" r=".51" fill="#000080"/>
<circle cx="98.8" cy="107.3" r=".51" fill="none" stroke="#000080" stroke-width=".14"/>
<path d="M218.2 28.7v7.6h12.7M228.4 31.2v2.5h2.5M192.8 41.4v20.3" fill="none" stroke="#000080" stroke-width=".26"/>
<circle cx="192.8" cy="41.4" r=".51" fill="#000080"/>
<circle cx="192.8" cy="41.4" r=".51" fill="none" stroke="#000080" stroke-width=".14"/>
<path d="M200.4 46.4v15.3" fill="none" stroke="#000080" stroke-width=".26"/>
<circle cx="200.4" cy="46.4" r=".51" fill="#000080"/>
<circle cx="200.4" cy="46.4" r=".51" fill="none" stroke="#000080" stroke-width=".14"/>
<path d="M208 49v12.7" fill="none" stroke="#000080" stroke-width=".26"/>
<circle cx="208.1" cy="49" r=".51" fill="#000080"/>
<circle cx="208.1" cy="49" r=".51" fill="none" stroke="#000080" stroke-width=".14"/>
<path d="M215.7 51.5v10.2" fill="none" stroke="#000080" stroke-width=".26"/>
<circle cx="215.7" cy="51.5" r=".51" fill="#000080"/>
<circle cx="215.7" cy="51.5" r=".51" fill="none" stroke="#000080" stroke-width=".14"/>
<path d="M223.3 54v7.7" fill="none" stroke="#000080" stroke-width=".26"/>
<circle cx="223.3" cy="54" r=".51" fill="#000080"/>
<circle cx="223.3" cy="54" r=".51" fill="none" stroke="#000080" stroke-width=".14"/>
<path d="M185.2 54h38.1M45.4 76.9h5.1M22.6 84.5v5.1M131.8 158.1h5.1M164.8 158.1v5.1" fill="none" stroke="#000080" stroke-width=".26"/>
<circle cx="223.3" cy="54" r=".51" fill="#000080"/>
<circle cx="223.3" cy="54" r=".51" fill="none" stroke="#000080" stroke-width=".14"/>
<path d="M223.3 54h7.6" fill="none" stroke="#000080" stroke-width=".26"/>
<circle cx="223.3" cy="54" r=".51" fill="#000080"/>
<circle cx="223.3" cy="54" r=".51" fill="none" stroke="#000080" stroke-width=".14"/>
<path d="M185.2 51.5h30.5" fill="none" stroke="#000080" stroke-width=".26"/>
<circle cx="215.7" cy="51.5" r=".51" fill="#000080"/>
<circle cx="215.7" cy="51.5" r=".51" fill="none" stroke="#000080" stroke-width=".14"/>
<path d="M215.7 51.5h15.2" fill="none" stroke="#000080" stroke-width=".26"/>
<circle cx="215.7" cy="51.5" r=".51" fill="#000080"/>
<circle cx="215.7" cy="51.5" r=".51" fill="none" stroke="#000080" stroke-width=".14"/>
<path d="M185.2 49h22.8" fill="none" stroke="#000080" stroke-width=".26"/>
<circle cx="208.1" cy="49" r=".51" fill="#000080"/>
<circle cx="208.1" cy="49" r=".51" fill="none" stroke="#000080" stroke-width=".14"/>
<path d="M208 49h22.9" fill="none" stroke="#000080" stroke-width=".26"/>
<circle cx="208.1" cy="49" r=".51" fill="#000080"/>
<circle cx="208.1" cy="49" r=".51" fill="none" stroke="#000080" stroke-width=".14"/>
<path d="M185.2 46.4h15.2" fill="none" stroke="#000080" stroke-width=".26"/>
<circle cx="200.4" cy="46.4" r=".51" fill="#000080"/>
<circle cx="200.4" cy="46.4" r=".51" fill="none" stroke="#000080" stroke-width=".14"/>
<path d="M200.4 46.4h30.5" fill="none" stroke="#000080" stroke-width=".26"/>
<circle cx="200.4" cy="46.4" r=".51" fill="#000080"/>
<circle cx="200.4" cy="46.4" r=".51" fill="none" stroke="#000080" stroke-width=".14"/>
<path d="M185.2 41.4h7.6" fill="none" stroke="#000080" stroke-width=".26"/>
<circle cx="192.8" cy="41.4" r=".51" fill="#000080"/>
<circle cx="192.8" cy="41.4" r=".51" fill="none" stroke="#000080" stroke-width=".14"/>
<path d="M192.8 41.4h38.1" fill="none" stroke="#000080" stroke-width=".26"/>
<circle cx="192.8" cy="41.4" r=".51" fill="#000080"/>
<circle cx="192.8" cy="41.4" r=".51" fill="none" stroke="#000080" stroke-width=".14"/>
<g fill="none" stroke="#000080" stroke-width=".26">
<path d="M86.1 49h5.1M86.1 51.5h5.1M86.1 54h5.1M86.1 56.6h5.1M86.1 59.1h5.1M162.3 41.4h10.2M162.3 46.4h10.2M162.3 49h10.2M162.3 51.5h10.2M162.3 54h10.2M45.4 79.4h5.1M86.1 71.8h5.1"/>
<path d="M86.1 74.4h5.1M86.1 76.9h5.1M86.1 61.7h5.1M45.4 84.5h5.1M192.8 117.5v10.2M205.5 117.5v10.2M218.2 117.5v10.2M230.9 117.5v10.2M243.6 117.5v10.2M256.3 117.5v10.2"/>
</g>
<g font-size="2.3">
<text x="37.9" y="11.7">1</text>
<text x="110.7" y="11.7">2</text>
<text x="183.9" y="11.7">3</text>
<text x="256.8" y="11.7">4</text>
<text x="3.9" y="33.3">A</text>
<text x="237.8" y="34.6">GND2</text>
<text x="258.8" y="34.6">GND1</text>
<text x="291" y="33.3">A</text>
<text x="237.8" y="37.1">VIN2</text>
<text x="237.8" y="39.6">3V0</text>
<text x="259.8" y="37.1">VIN1</text>
<text x="261" y="39.6">CS1</text>
<text x="237.8" y="44.7">MISO</text>
<text x="237.8" y="47.2">MOSI</text>
<text x="238.3" y="42.2">CLK</text>
<text x="260.9" y="42.2">C/D</text>
<text x="260.9" y="44.7">WR</text>
<text x="261.6" y="47.2">RD</text>
<text x="57.3" y="49.8">RA0</text>
<text x="57.3" y="52.3">RA1</text>
<text x="75" y="49.8">RB0</text>
<text x="75.3" y="52.3">RB1</text>
<text x="237.8" y="49.8">CS2</text>
<text x="237.8" y="52.3">D/C</text>
<text x="258.8" y="52.3">LITE1</text>
<text x="259.6" y="49.8">RST1</text>
<text x="57.3" y="54.8">RA2</text>
<text x="57.3" y="57.4">RA3</text>
<text x="57.3" y="59.9">RA4</text>
<text x="75" y="59.9">RB4</text>
<text x="75.1" y="54.8">RB2</text>
<text x="75.2" y="57.4">RB3</text>
<text x="237.8" y="54.8">RST2</text>
<text x="237.8" y="57.4">LITE2</text>
<text x="237.8" y="59.9">Y2+</text>
<text x="260.6" y="54.8">X1+</text>
<text x="260.6" y="57.4">Y1+</text>
<text x="261.2" y="59.9">X1-</text>
<text x="57.3" y="62.4">RA5</text>
<text x="57.3" y="65">RA7</text>
<text x="69.4" y="65">RB6/PGC</text>
<text x="75.1" y="62.4">RB5</text>
<text x="237.8" y="62.4">X2+</text>
<text x="237.8" y="65">Y2-</text>
<text x="261.2" y="62.4">Y1-</text>
<text x="261.9" y="65">D0</text>
<text x="57.3" y="67.5">RA6</text>
<text x="69.9" y="67.5">RB7/PGD</text>
<text x="237.8" y="67.5">X2-</text>
<text x="237.8" y="70">IM0</text>
<text x="261.9" y="70">D2</text>
<text x="262.2" y="67.5">D1</text>
<text x="57.3" y="72.6">RC0</text>
<text x="57.3" y="75.1">RC1</text>
<text x="57.3" y="77.7">RC2</text>
<text x="74.9" y="72.6">RD0</text>
<text x="74.9" y="77.7">RD2</text>
<text x="75.1" y="75.1">RD1</text>
<text x="237.8" y="72.6">IM1</text>
<text x="237.8" y="75.1">IM2</text>
<text x="237.8" y="77.7">IM3</text>
<text x="261.9" y="75.1">D4</text>
<text x="262" y="72.6">D3</text>
<text x="262" y="77.7">D5</text>
<text x="4.1" y="81.5">B</text>
<text x="57.3" y="80.2">RC3</text>
<text x="57.3" y="82.7">RC4</text>
<text x="74.9" y="82.7">RD4</text>
<text x="75" y="80.2">RD3</text>
<text x="237.8" y="80.2">CCS</text>
<text x="237.8" y="82.7">CD</text>
<text x="261.9" y="80.2">D6</text>
<text x="261.9" y="82.7">D7</text>
<text x="291.2" y="81.5">B</text>
<text x="57.3" y="85.3">RC5</text>
<text x="57.3" y="87.8">RC6</text>
<text x="74.9" y="87.8">RD6</text>
<text x="75" y="85.3">RD5</text>
<text x="57.3" y="95.5">RE0</text>
<text x="57.3" y="90.4">RC7</text>
<text x="74.9" y="90.4">RD7</text>
<text x="57.3" y="98">RE1</text>
<text x="57.3" y="100.6">RE2</text>
<text x="57.3" y="103.1">RE3/MCLR/VPP</text>
<text x="57.3" y="108.2">VDD</text>
<text x="57.3" y="110.7">VDD</text>
<text x="75.1" y="108.2">VSS</text>
<text x="75.1" y="110.7">VSS</text>
<text x="4" y="129.7">C</text>
<text x="291.1" y="129.7">C</text>
<text x="146.2" y="158.9">IN</text>
<text x="150.6" y="158.9">GND</text>
<text x="42.3" y="167.8">2</text>
<text x="42.5" y="165.3">1</text>
<text x="47.2" y="166.5">_MCLR/Vpp</text>
<text x="42.3" y="172.9">4</text>
<text x="42.4" y="170.3">3</text>
<text x="47.2" y="169.1">Vdd</text>
<text x="47.2" y="171.6">Vss</text>
<text x="4" y="177.9">D</text>
<text x="42.3" y="177.9">6</text>
<text x="42.4" y="175.4">5</text>
<text x="47.2" y="174.1">PGD</text>
<text x="47.2" y="176.7">PGC</text>
<text x="47.2" y="179.2">PGM/LVP</text>
<text x="291.1" y="177.9">D</text>
<text x="227.1" y="184.3">Title:</text>
<text x="227.1" y="189.4">Version: 1.0</text>
<text x="255.2" y="189.4">Date: 28/05/2024</text>
<text x="274" y="189.4">Time: 21:10:39</text>
<text x="227.1" y="194.4">File name:</text>
<text x="37.9" y="199.5">1</text>
<text x="110.7" y="199.5">2</text>
<text x="183.9" y="199.5">3</text>
<text x="256.8" y="199.5">4</text>
</g>
<g font-size="2.3" fill="#800000">
<text x="214.4" y="25.6">VCC5V</text>
<text x="225.9" y="25.6">GND</text>
<text x="162.3" y="40.9">S-CLK</text>
<text x="162.3" y="46">S-MOSI</text>
<text x="86" y="48.5">BP-UP</text>
<text x="86" y="51">BP-RIGHT</text>
<text x="86" y="53.6">BP-DOWN</text>
<text x="162.3" y="48.5">S-CS</text>
<text x="162.3" y="51">S-D/C</text>
<text x="162.3" y="53.6">S-RST</text>
<text x="86" y="56.1">BP-LEFT</text>
<text x="86" y="58.6">BP-A</text>
<text x="86" y="63.7">PGC</text>
<text x="86" y="61.2">BP-B</text>
<text x="86" y="66.2">PGD</text>
<text x="86" y="71.3">S-CS</text>
<text x="40.3" y="76.4">BUZZER</text>
<text x="86" y="76.4">S-D/C</text>
<text x="86" y="73.8">S-RST</text>
<text x="18.8" y="81.5">VCC5V</text>
<text x="42.9" y="78.9">S-CLK</text>
<text x="42.9" y="84">S-MOSI</text>
<text x="205.6" y="94.2">GND</text>
<text x="189.5" y="117">BP-UP</text>
<text x="200.2" y="117">BP-RIGHT</text>
<text x="213.7" y="117">BP-LEFT</text>
<text x="225.6" y="117">BP-DOWN</text>
<text x="241" y="117">BP-A</text>
<text x="253.8" y="117">BP-B</text>
<text x="70.9" y="132.2">GND</text>
<text x="18.8" y="160.2">VCC5V</text>
<text x="131.8" y="157.7">BUZZER</text>
<text x="32.7" y="172.9">PGD</text>
<text x="162.4" y="170.3">GND</text>
<text x="32.7" y="175.4">PGC</text>
<text x="20" y="183">GND</text>
</g>
<g font-size="2.3" fill="#000080">
<text x="236" y="30.8">SCREEN</text>
<text x="55.6" y="46">uC</text>
<text x="182.6" y="43.4">2.2K</text>
<text x="182.6" y="53.6">2.2K</text>
<text x="182.6" y="51">2.2K</text>
<text x="182.6" y="48.5">2.2K</text>
<text x="182.6" y="56.1">2.2K</text>
<text x="193.8" y="68.5">3.3K</text>
<text x="201.4" y="68.5">3.3K</text>
<text x="209" y="68.5">3.3K</text>
<text x="216.7" y="68.5">3.3K</text>
<text x="224.3" y="68.5">3.3K</text>
<text x="236" y="86.5">ILI9341</text>
<text x="23.5" y="94">R4</text>
<text x="23.5" y="96.5">10K</text>
<text x="45.7" y="116.8">100n</text>
<text x="45.7" y="114.2">C1</text>
<text x="55.6" y="114.5">PIC18F46K22-I/P</text>
<text x="144.5" y="155.1">BUZZER</text>
<text x="45.4" y="162.7">PICKIT4</text>
<text x="144.5" y="162.7">????</text>
<text x="234.5" y="184.3">Game console Schematic</text>
<text x="238.5" y="194.4">game_console_schematic.SchDoc</text>
</g>
<g font-size="1.1">
<text x="49.7" y="56.8">PIuC05</text>
<text x="49.7" y="59.3">PIuC06</text>
<text x="49.7" y="94.9">PIuC08</text>
<text x="49.7" y="97.4">PIuC09</text>
</g>
<g font-size="1.1" fill="#000080">
<text x="49.7" y="107.6">PIuC011</text>
<text x="49.7" y="110.1">PIuC032</text>
</g>
</svg>
